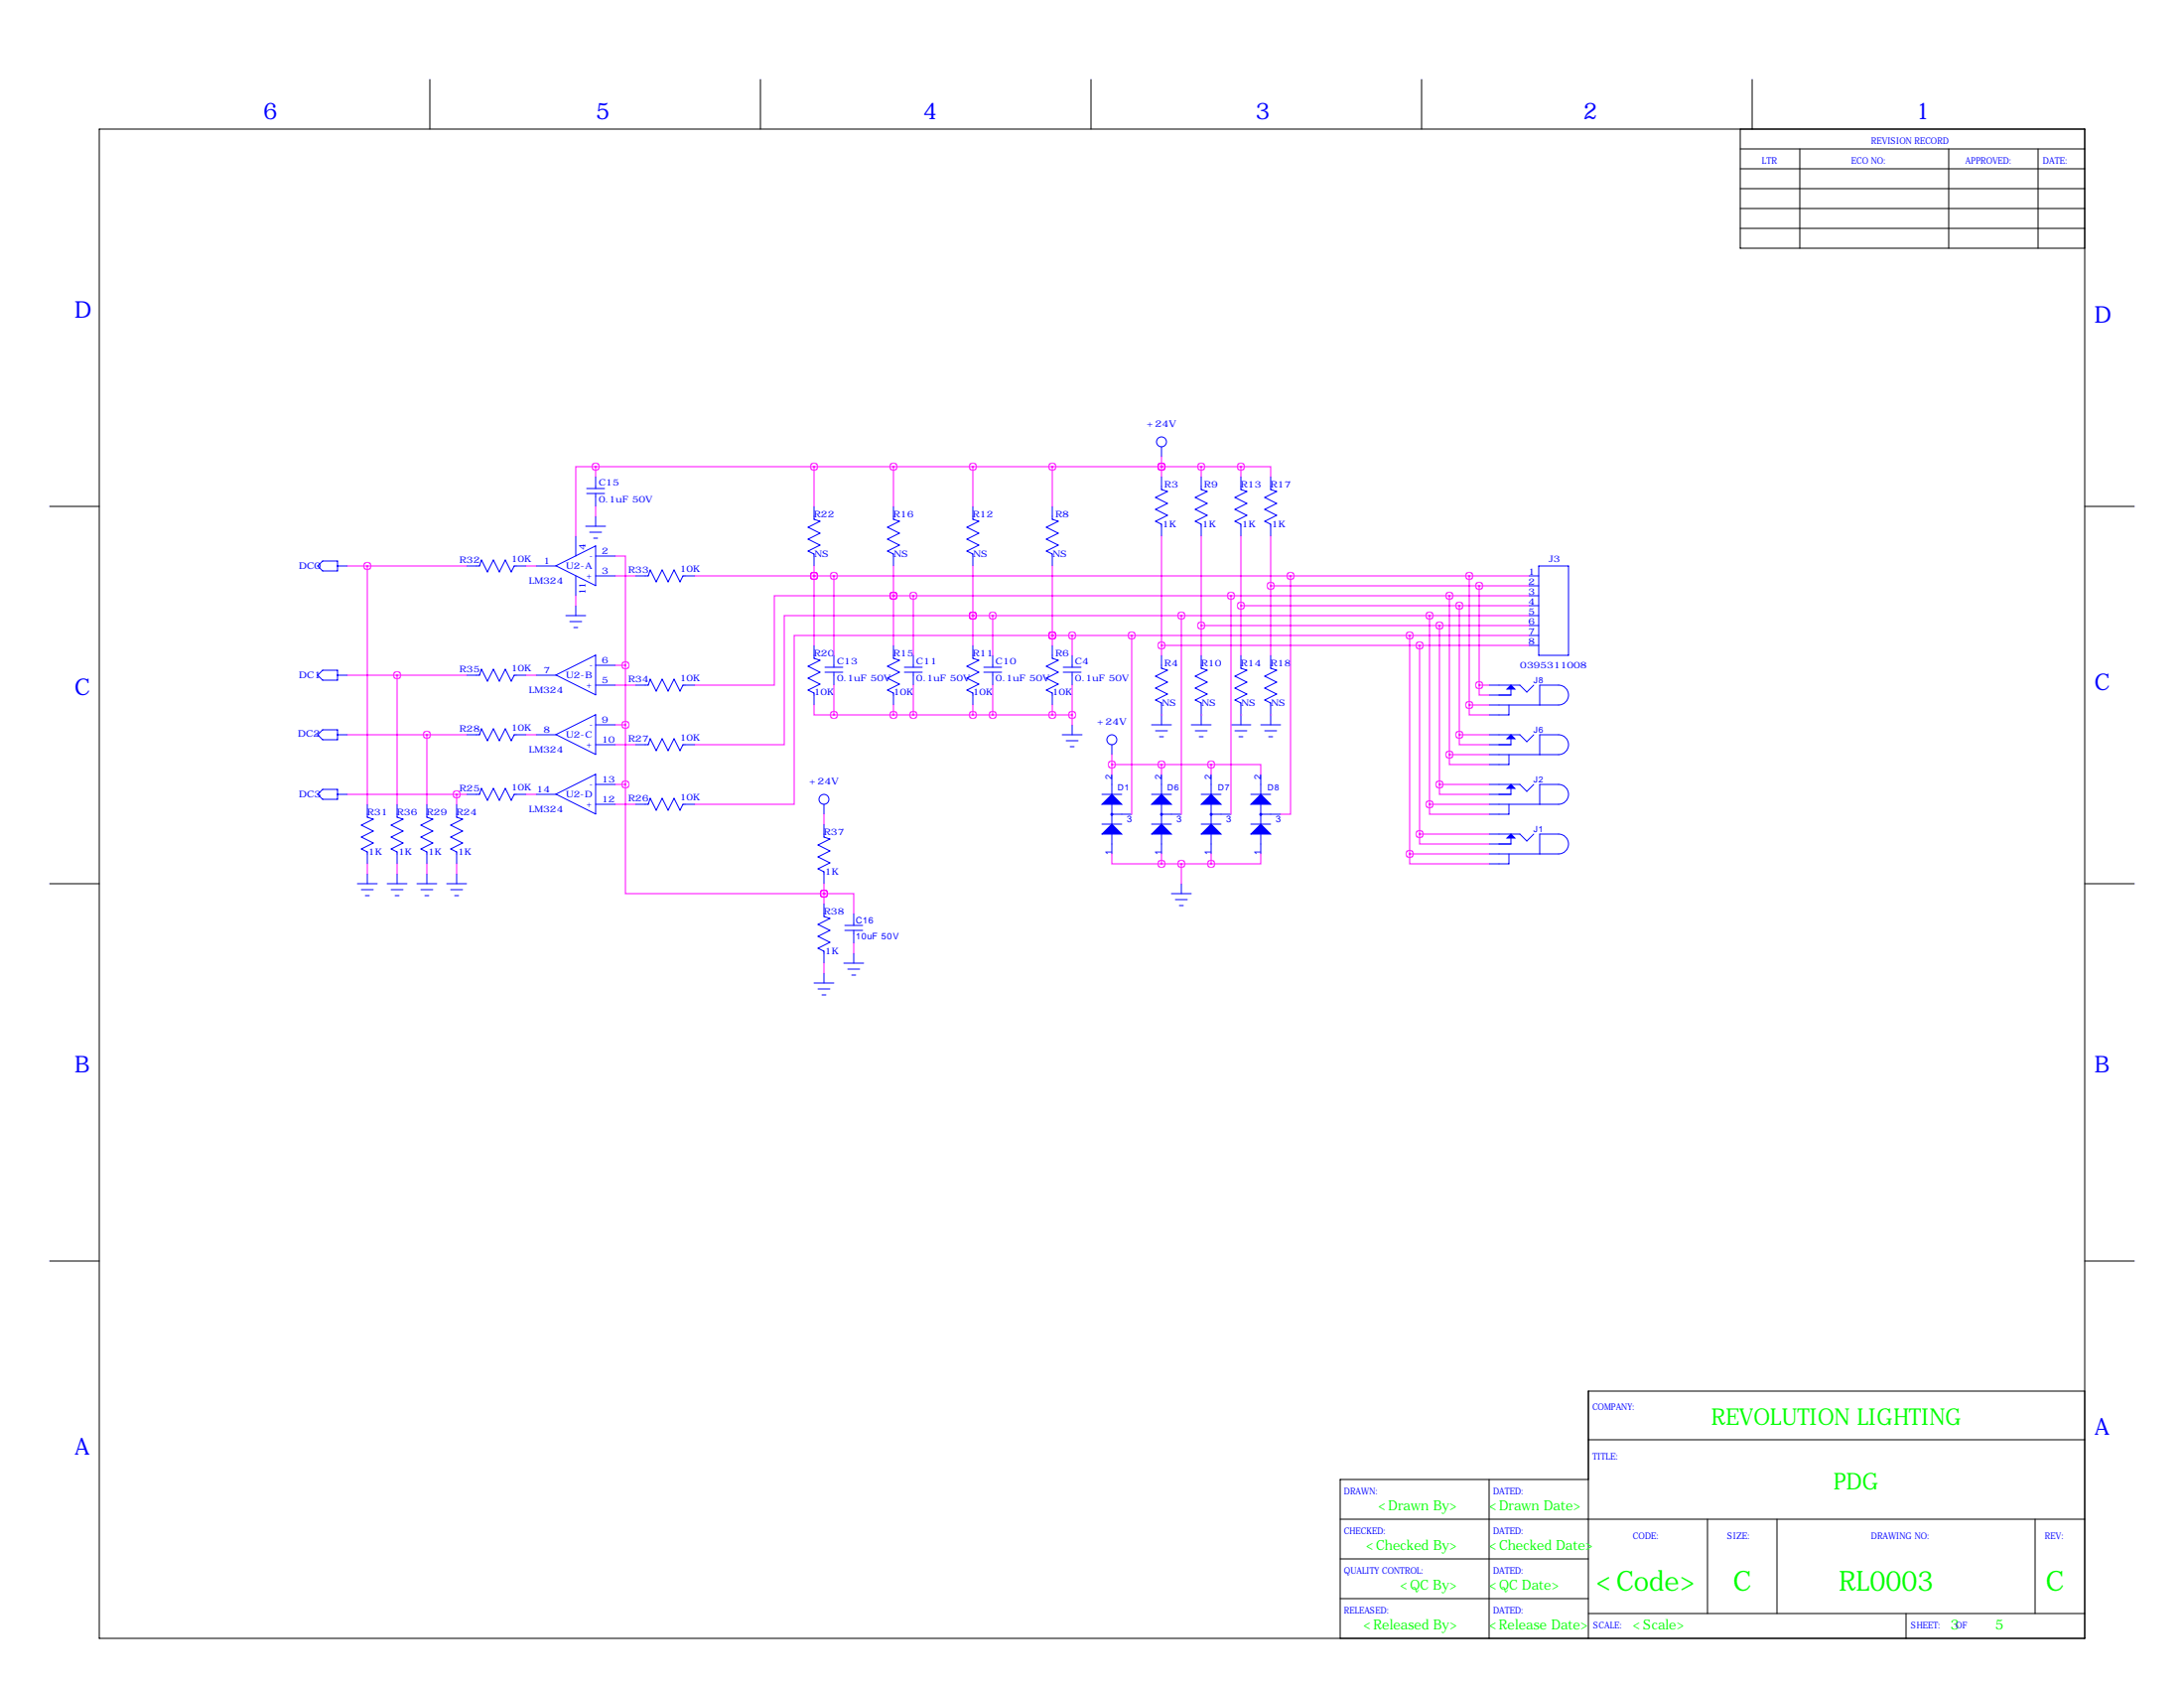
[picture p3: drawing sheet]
<svg xmlns="http://www.w3.org/2000/svg" width="559mm" height="432mm" viewBox="0 0 559 432" stroke-linecap="round" stroke-linejoin="round" font-family="sans-serif">
<g fill="none" stroke="#000" stroke-width=".25">
<path d="M25.4 33h508v386.1h-508zM110 20.3v12.7M194.6 20.3v12.7M279.1 20.3v12.7M363.7 20.3v12.7M445.3 38.1h88.1M445.3 33v30.5h88.1M448.3 20.3v12.7M460.5 38.1v25.4M498.6 38.1v25.4M521.5 38.1v25.4M445.3 48.3h88.1"/>
<path d="M445.3 43.2h88.1M445.3 53.3h88.1M445.3 58.4h88.1M12.7 129.5h12.7M533.4 129.5h12.7M12.7 226.1h12.7M533.4 226.1h12.7M12.7 322.6h12.7M533.4 322.6h12.7M533.4 355.9h-127v63.2M381 378.5v40.6M406.4 368.3h127"/>
<path d="M406.4 378.5h-63.5v40.6M342.9 388.6h190.5M342.9 398.8h63.5M436.9 388.6v24.1M454.7 388.6v24.1M520.7 388.6v24.1M342.9 408.9h63.5M406.4 412.7h127M487.7 412.7v6.4"/>
</g>
<g fill="none" stroke="#00f" stroke-width=".25">
<path d="M297.2 114.3v2.5M147.3 137.2v5M149.9 134.6h5M150.1 126.2h4.6M150.1 125h4.6M150.9 136.1h3M151.9 137.7h1M152.4 121.9v3.1M152.4 126.2v3.3M152.4 132.1v2.5M208.3 129.5v3.3l1.5 .5-3 1.6 3 1.5-3 1.5 3 1.5-3 1.6 1.5 .7v3.1M228.6 129.5v3.3l1.5 .5-3 1.6 3 1.5-3 1.5 3 1.5-3 1.6 1.5 .7v3.1"/>
<path d="M248.9 129.5v3.3l1.5 .5-3 1.6 3 1.5-3 1.5 3 1.5-3 1.6 1.5 .7v3.1M269.2 129.5v3.3l1.6 .5-3.1 1.6 3.1 1.5-3.1 1.5 3.1 1.5-3.1 1.6 1.5 .7v3.1M297.2 121.9v3.3l1.5 .5-3 1.6 3 1.5-3 1.5 3 1.5-3 1.5 1.5 .8v3.1M307.3 121.9v3.3l1.6 .5-3.1 1.6 3.1 1.5-3.1 1.5 3.1 1.5-3.1 1.5 1.5 .8v3.1M317.5 121.9v3.3l1.5 .5-3 1.6 3 1.5-3 1.5 3 1.5-3 1.5 1.5 .8v3.1M325.1 121.9v3.3l1.5 .5-3 1.6 3 1.5-3 1.5 3 1.5-3 1.5 1.5 .8v3.1M82.5 143.5h3.9v2.5h-3.9l-1.2-1.2zM86.4 144.8h2.5M119.4 144.8h3.3l.5-1.5 1.5 3 1.5-3 1.6 3 1.5-3 1.5 3 .8-1.5h3M137.2 144.8h5M142.2 144.7l10.2-5.1v10.2zM144.8 157.5h5.1"/>
<path d="M145.8 159h3M147.3 147.3v5.1M147.3 154.9v2.6M152.4 142.2h5.1M152.4 147.3h5.1M162.6 147.3h3.3l.5-1.5 1.5 3 1.5-3 1.5 3 1.6-3 1.5 3 .8-1.5h3M391.2 147.3h2.5M391.2 149.9h2.5M391.2 152.4h2.5M391.2 154.9h2.5M391.2 157.5h2.5M393.7 144.8h7.6v22.8h-7.6z"/>
<path d="M81.3 172.7l1.2-1.3h3.9v2.6h-3.9zM86.4 172.7h2.5M119.4 172.7h3.3l.5-1.5 1.5 3 1.5-3 1.6 3 1.5-3 1.5 3 .8-1.5h3M137.2 172.7h5M142.2 172.7l10.2-5.1v10.1zM146.8 160.5h1M152.4 170.2h5.1M152.4 175.3h5.1M162.6 175.3h3.3l.5-1.6 1.5 3.1 1.5-3.1 1.5 3.1 1.6-3.1 1.5 3.1 .8-1.5h3M208.3 165.1v3.3l1.5 .5-3 1.5 3 1.6-3 1.5 3 1.5-3 1.5 1.5 .8v3M211.1 172h4.5M211.1 170.7h4.5"/>
<path d="M213.4 167.6v3.1M213.4 172v3.3M228.6 165.1v3.3l1.5 .5-3 1.5 3 1.6-3 1.5 3 1.5-3 1.5 1.5 .8v3M231.4 172h4.6M231.4 170.7h4.6M233.7 167.6v3.1M233.7 172v3.3M248.9 165.1v3.3l1.5 .5-3 1.5 3 1.6-3 1.5 3 1.5-3 1.5 1.5 .8v3M251.7 172h4.6M251.7 170.7h4.6M254 167.6v3.1M254 172v3.3"/>
<path d="M269.2 165.1v3.3l1.6 .5-3.1 1.5 3.1 1.6-3.1 1.5 3.1 1.5-3.1 1.5 1.5 .8v3M272 172h4.6M272 170.7h4.6M274.3 167.6v3.1M274.3 172v3.3M297.2 167.6v3.3l1.5 .5-3 1.6 3 1.5-3 1.5 3 1.5-3 1.6 1.5 .7v5.6M307.3 167.6v3.3l1.6 .5-3.1 1.6 3.1 1.5-3.1 1.5 3.1 1.5-3.1 1.6 1.5 .7v5.6M317.5 167.6v3.3l1.5 .5-3 1.6 3 1.5-3 1.5 3 1.5-3 1.6 1.5 .7v5.6M325.1 167.6v3.3l1.5 .5-3 1.6 3 1.5-3 1.5 3 1.5-3 1.6 1.5 .7v5.6M381 175.3h7.9l1.8 1.7 1.7-1.7M386.6 176.3v1.5h-5.6M391.2 160h2.5"/>
<path d="M391.2 162.6h2.5M391.2 165.1h2.5M81.3 188l1.2-1.3h3.9v2.5h-3.9zM86.4 188h2.5M119.4 188h3.3l.5-1.6 1.5 3.1 1.5-3.1 1.6 3.1 1.5-3.1 1.5 3.1 .8-1.5h3M137.2 188h5M142.2 187.9l10.2-5.1v10.2zM152.4 185.4h5.1M152.4 190.5h5.1M162.6 190.5h3.3l.5-1.5 1.5 3 1.5-3 1.5 3 1.6-3 1.5 3 .8-1.5h3M271.8 188h5.1M272.8 189.5h3"/>
<path d="M273.8 191h1M274.3 185.4v2.6M284.5 190.5v2.5M284.5 198.1v5.1M294.6 185.4h5.1M295.7 186.9h3M296.7 188.5h1M297.2 198.1v5.1M304.8 185.4h5.1M305.8 186.9h3.1M306.8 188.5h1M309.9 198.1v5.1"/>
<path d="M315 185.4h5M316 186.9h3M317 188.5h1M322.6 185.4h5.1M322.6 198.1v5.1M323.6 186.9h3M324.6 188.5h1M381 180.3h17.8a2.54 2.54 0 0 0 2.5-2.5 2.54 2.54 0 0 0-2.5-2.5h-4.8v5M381 193h17.8a2.54 2.54 0 0 0 2.5-2.5 2.54 2.54 0 0 0-2.5-2.5h-4.8v5M381 188h7.9l1.8 1.7 1.7-1.7M386.1 180.3v2.6h-5.1M386.1 193v2.6h-5.1"/>
<path d="M386.6 189v1.5h-5.6M81.3 203.2l1.2-1.3h3.9v2.6h-3.9zM86.4 203.2h2.5M94 205.7v3.3l1.5 .5-3 1.6 3 1.5-3 1.5 3 1.5-3 1.6 1.5 .7v3.1M101.6 205.7v3.3l1.5 .5-3 1.6 3 1.5-3 1.5 3 1.5-3 1.6 1.5 .7v3.1M109.2 205.7v3.3l1.5 .5-3 1.6 3 1.5-3 1.5 3 1.5-3 1.6 1.5 .7v3.1M116.8 205.7v3.3l1.6 .5-3.1 1.6 3.1 1.5-3.1 1.5 3.1 1.5-3.1 1.6 1.5 .7v3.1M119.4 203.2h3.3l.5-1.5 1.5 3 1.5-3 1.6 3 1.5-3 1.5 3 .8-1.5h3M137.2 203.2h5M142.2 203.1l10.2-5v10.1zM152.4 200.7h5.1M152.4 205.7h5.1"/>
<path d="M162.6 205.7h3.3l.5-1.5 1.5 3.1 1.5-3.1 1.5 3.1 1.6-3.1 1.5 3.1 .8-1.6h3M210.8 205.7v2.6M210.8 210.8v3.3l1.5 .5-3 1.6 3 1.5-3 1.5 3 1.5-3 1.5 1.5 .8v3.1M281.9 203.2h5.1M281.9 210.8h5.1M284.5 205.7v5.1M284.5 213.4v5M284.5 208.3h5.1M294.6 203.2h5.1M294.6 210.8h5.1M297.2 208.3h5.1M297.2 205.7v5.1"/>
<path d="M297.2 213.4v5M307.3 203.2h5.1M307.3 210.8h5.1M309.9 208.3h5.1M309.9 205.7v5.1M309.9 213.4v5M320 203.2h5.1M320 210.8h5.1M322.6 208.3h5.1M322.6 205.7v5.1M322.6 213.4v5M381 205.7h17.8a2.54 2.54 0 0 0 2.5-2.5 2.54 2.54 0 0 0-2.5-2.5h-4.8v5"/>
<path d="M381 218.4h17.8a2.54 2.54 0 0 0 2.5-2.5 2.54 2.54 0 0 0-2.5-2.5h-4.8v5M381 200.7h7.9l1.8 1.7 1.7-1.7M381 213.4h7.9l1.8 1.7 1.7-1.7M386.1 205.7v2.6h-5.1M386.1 218.4v2.6h-5.1M386.6 201.7v1.5h-5.6M386.6 214.4v1.5h-5.6M91.4 226.1h5.1M92.5 227.6h3M93.5 229.1h1M94 223.5v2.6M99.1 226.1h5"/>
<path d="M100.1 227.6h3M101.1 229.1h1M101.6 223.5v2.6M106.7 226.1h5.1M107.7 227.6h3M108.7 229.1h1M109.2 223.5v2.6M114.3 226.1h5.1M115.3 227.6h3.1M116.3 229.1h1M116.8 223.5v2.6M210.8 231.1v3.3l1.5 .5-3 1.6 3 1.5-3 1.5 3 1.5-3 1.6 1.5 .7v3.1"/>
<path d="M216.2 238h4.5M216.2 236.7h4.5M218.4 233.7v3M218.4 238v3.3M299.7 228.6h5.1M300.7 230.1h3.1M301.8 231.6h1M302.3 226.1v2.5M208.3 251.5h5.1M209.3 253h3M210.3 254.5h1M210.8 248.9v2.6"/>
<path d="M215.9 246.4h5.1M216.9 247.9h3.1M217.9 249.4h1M218.4 243.8v2.6"/>
<circle cx="297.2" cy="113" r="1.27"/>
<circle cx="284.5" cy="189.2" r="1.27"/>
<circle cx="210.8" cy="204.5" r="1.27"/>
<circle cx="284.5" cy="208.3" r=".25"/>
<circle cx="297.2" cy="208.3" r=".25"/>
<circle cx="309.9" cy="208.3" r=".25"/>
<circle cx="322.6" cy="208.3" r=".25"/>
</g>
<g fill="#00f" stroke="#00f" stroke-width=".25">
<path d="M284.5 210.8l2.5 2.6h-5.1z"/>
<path d="M281.9 205.7l2.6-2.5 2.5 2.5z"/>
<path d="M297.2 210.8l2.5 2.6h-5.1z"/>
<path d="M297.2 203.2l2.5 2.5h-5.1z"/>
<path d="M309.9 210.8l2.5 2.6h-5.1z"/>
<path d="M307.3 205.7l2.6-2.5 2.5 2.5z"/>
<path d="M322.6 210.8l2.5 2.6h-5.1z"/>
<path d="M320 205.7l2.6-2.5 2.5 2.5z"/>
<path d="M386.6 175.3l1 1h-2z"/>
<path d="M386.6 188l1 1h-2z"/>
<path d="M386.6 200.7l1 1h-2z"/>
<path d="M386.6 213.4l1 1h-2z"/>
</g>
<g fill="none" stroke="#f0f" stroke-width=".25">
<path d="M152.4 119.4h-5.1v17.8M152.4 119.4h165.1M152.4 119.4v2.5M208.3 119.4v10.1M228.6 119.4v10.1M248.9 119.4v10.1M269.2 119.4v10.1M297.2 119.4h.1M297.2 116.8v5.1M307.3 119.4v2.5M317.5 119.4h7.6v2.5M317.5 119.4v2.5"/>
<path d="M152.4 129.5v2.6M297.2 137.2v30.4M307.3 137.2v30.4M317.5 137.2v30.4M325.1 137.2v30.4M88.9 144.8h30.5M94 144.8v60.9M134.6 144.8h2.6M147.3 152.4v2.5M157.5 142.2h2.5v28M157.5 147.3h5.1M177.8 147.3h213.4"/>
<path d="M208.3 147.3h.1M208.3 144.8v20.3M213.4 147.3v20.3M228.6 152.4h-30.5v22.9h-20.3M228.6 152.4h.1M228.6 152.4h162.6M228.6 144.8v20.3M233.7 152.4v15.2M248.9 157.5h-48.2v33h-22.9M248.9 157.5h.1M248.9 157.5h142.3M248.9 144.8v20.3"/>
<path d="M254 157.5v10.1M269.2 144.8v20.3M302.3 157.5v50.8M315 152.4v55.9M317.5 154.9h73.7M325.1 149.9h66.1M330.2 147.3v61h-2.5M365.8 157.5v48.2M370.8 152.4v40.6M373.4 154.9v33.1M375.9 147.3v33M378.5 149.9v25.4"/>
<path d="M88.9 172.7h30.5M101.6 172.7v33M134.6 172.7h2.6M157.5 170.2h2.5M157.5 175.3h5.1M160 170.2v30.5M213.4 175.3v7.6M233.7 175.3v7.6M254 175.3v7.6M269.2 162.6h-66v43.1h-25.4M269.2 162.6h.1M269.2 162.6h122"/>
<path d="M274.3 162.6v5M274.3 175.3v10.1M289.6 162.6v45.7M297.2 165.1h94M307.3 160h83.9M360.7 162.6v55.8M363.2 165.1v48.3M368.3 160v40.7M378.5 175.3v2.5h2.5M378.5 175.3h2.5M88.9 188h30.5M109.2 188v17.7"/>
<path d="M134.6 188h2.6M157.5 185.4h2.5M157.5 190.5h5.1M208.3 180.3v2.6h5.1M213.4 182.9h60.9M228.6 180.3v2.6M248.9 180.3v2.6M269.2 180.3v2.6M284.5 195.6h25.4M284.5 193v5.1M297.2 182.9h.1M297.2 195.6v2.5"/>
<path d="M307.3 182.9h.1M309.9 195.6h12.7v2.5M309.9 195.6v2.5M317.5 182.9h.1M325.1 182.9h.1M370.8 193v2.6h10.2M370.8 193h10.2M373.4 188v2.5h7.6M373.4 188h7.6M375.9 180.3v2.6h5.1M375.9 180.3h5.1M88.9 203.2h30.5"/>
<path d="M116.8 203.2v2.5M134.6 203.2h2.6M157.5 200.7h2.5M157.5 205.7h5.1M160 200.7v27.9h50.8M210.8 208.3v2.5M284.5 218.4v2.6h12.7M297.2 218.4v2.6M309.9 218.4v2.6M322.6 218.4v2.6h-12.7M360.7 218.4v2.6h20.3M360.7 218.4h20.3"/>
<path d="M363.2 213.4v2.5h17.8M363.2 213.4h17.8M365.8 205.7v2.6h15.2M365.8 205.7h15.2M368.3 200.7v2.5h12.7M368.3 200.7h12.7M94 221v2.5M101.6 221v2.5M109.2 221v2.5M116.8 221v2.5M210.8 228.6h.1M210.8 228.6h7.6v5.1"/>
<path d="M210.8 226.1v5M297.2 221h12.7M302.3 221v5.1M210.8 246.4v2.5M218.4 241.3v2.5"/>
</g>
<path d="M297.1 221a.07 .07 0 0 0 .1 0 .07 .07 0 0 0-.1 0zM309.8 221a.07 .07 0 0 0 .1 0 .07 .07 0 0 0-.1 0zM302.2 221a.07 .07 0 0 0 .1 0 .07 .07 0 0 0-.1 0zM297.1 195.6a.07 .07 0 0 0 .1 0 .07 .07 0 0 0-.1 0zM309.8 195.6a.07 .07 0 0 0 .1 0 .07 .07 0 0 0-.1 0zM284.4 195.6a.07 .07 0 0 0 .1 0 .07 .07 0 0 0-.1 0zM330.1 147.3a.1 .1 0 0 0 .2 0 .1 .1 0 0 0-.2 0zM314.9 152.4a.07 .07 0 0 0 .1 0 .07 .07 0 0 0-.1 0zM302.2 157.5a.07 .07 0 0 0 .1 0 .07 .07 0 0 0-.1 0zM289.5 162.6a.07 .07 0 0 0 .1 0 .07 .07 0 0 0-.1 0zM274.3 162.6a.07 .07 0 0 0 .1 0 .07 .07 0 0 0-.1 0zM253.9 157.5a.1 .1 0 0 0 .2 0 .1 .1 0 0 0-.2 0zM233.6 152.4a.07 .07 0 0 0 .1 0 .07 .07 0 0 0-.1 0zM213.3 147.3a.07 .07 0 0 0 .1 0 .07 .07 0 0 0-.1 0zM213.3 182.9a.07 .07 0 0 0 .1 0 .07 .07 0 0 0-.1 0zM228.5 182.9a.1 .1 0 0 0 .2 0 .1 .1 0 0 0-.2 0zM233.6 182.9a.07 .07 0 0 0 .1 0 .07 .07 0 0 0-.1 0zM248.9 182.9a.07 .07 0 0 0 .1 0 .07 .07 0 0 0-.1 0zM253.9 182.9a.1 .1 0 0 0 .2 0 .1 .1 0 0 0-.2 0zM269.2 182.9a.07 .07 0 0 0 .1 0 .07 .07 0 0 0-.1 0zM274.3 182.9a.07 .07 0 0 0 .1 0 .07 .07 0 0 0-.1 0zM317.4 119.4a.1 .1 0 0 0 .2 0 .1 .1 0 0 0-.2 0zM307.3 119.4a.07 .07 0 0 0 .1 0 .07 .07 0 0 0-.1 0zM297.1 119.4a.07 .07 0 0 0 .1 0 .07 .07 0 0 0-.1 0zM297.1 119.4a.07 .07 0 0 0 .1 0 .07 .07 0 0 0-.1 0zM152.3 119.4a.1 .1 0 0 0 .2 0 .1 .1 0 0 0-.2 0zM210.8 228.6a.07 .07 0 0 0 .1 0 .07 .07 0 0 0-.1 0zM160 170.2a.07 .07 0 0 0 .1 0 .07 .07 0 0 0-.1 0zM160 185.4a.07 .07 0 0 0 .1 0 .07 .07 0 0 0-.1 0zM160 200.7a.07 .07 0 0 0 .1 0 .07 .07 0 0 0-.1 0zM210.8 228.6a.07 .07 0 0 0 .1 0 .07 .07 0 0 0-.1 0zM93.9 144.8a.07 .07 0 0 0 .1 0 .07 .07 0 0 0-.1 0zM101.5 172.7a.1 .1 0 0 0 .2 0 .1 .1 0 0 0-.2 0zM109.2 188a.07 .07 0 0 0 .1 0 .07 .07 0 0 0-.1 0zM116.8 203.2a.07 .07 0 0 0 .1 0 .07 .07 0 0 0-.1 0zM269.2 162.6a.07 .07 0 0 0 .1 0 .07 .07 0 0 0-.1 0zM248.9 157.5a.07 .07 0 0 0 .1 0 .07 .07 0 0 0-.1 0zM228.5 152.4a.1 .1 0 0 0 .2 0 .1 .1 0 0 0-.2 0zM208.2 147.3a.07 .07 0 0 0 .1 0 .07 .07 0 0 0-.1 0zM208.2 147.3a.07 .07 0 0 0 .1 0 .07 .07 0 0 0-.1 0zM228.5 152.4a.1 .1 0 0 0 .2 0 .1 .1 0 0 0-.2 0zM248.9 157.5a.07 .07 0 0 0 .1 0 .07 .07 0 0 0-.1 0zM269.2 162.6a.07 .07 0 0 0 .1 0 .07 .07 0 0 0-.1 0zM208.2 119.4a.07 .07 0 0 0 .1 0 .07 .07 0 0 0-.1 0zM228.5 119.4a.1 .1 0 0 0 .2 0 .1 .1 0 0 0-.2 0zM248.9 119.4a.07 .07 0 0 0 .1 0 .07 .07 0 0 0-.1 0zM269.2 119.4a.07 .07 0 0 0 .1 0 .07 .07 0 0 0-.1 0zM297.1 165.1a.07 .07 0 0 0 .1 0 .07 .07 0 0 0-.1 0zM307.3 160a.07 .07 0 0 0 .1 0 .07 .07 0 0 0-.1 0zM317.4 154.9a.1 .1 0 0 0 .2 0 .1 .1 0 0 0-.2 0zM325.1 149.9a.07 .07 0 0 0 .1 0 .07 .07 0 0 0-.1 0zM378.4 149.9a.07 .07 0 0 0 .1 0 .07 .07 0 0 0-.1 0zM378.4 175.3a.07 .07 0 0 0 .1 0 .07 .07 0 0 0-.1 0zM375.9 147.3a.07 .07 0 0 0 .1 0 .07 .07 0 0 0-.1 0zM375.9 180.3a.07 .07 0 0 0 .1 0 .07 .07 0 0 0-.1 0zM373.3 154.9a.07 .07 0 0 0 .1 0 .07 .07 0 0 0-.1 0zM373.3 188a.07 .07 0 0 0 .1 0 .07 .07 0 0 0-.1 0zM370.8 152.4a.07 .07 0 0 0 .1 0 .07 .07 0 0 0-.1 0zM370.8 193a.07 .07 0 0 0 .1 0 .07 .07 0 0 0-.1 0zM368.2 160a.1 .1 0 0 0 .2 0 .1 .1 0 0 0-.2 0zM368.2 200.7a.1 .1 0 0 0 .2 0 .1 .1 0 0 0-.2 0zM365.7 157.5a.07 .07 0 0 0 .1 0 .07 .07 0 0 0-.1 0zM365.7 205.7a.07 .07 0 0 0 .1 0 .07 .07 0 0 0-.1 0zM363.2 165.1a.07 .07 0 0 0 .1 0 .07 .07 0 0 0-.1 0zM363.2 213.4a.07 .07 0 0 0 .1 0 .07 .07 0 0 0-.1 0zM360.6 162.6a.07 .07 0 0 0 .1 0 .07 .07 0 0 0-.1 0zM360.6 218.4a.07 .07 0 0 0 .1 0 .07 .07 0 0 0-.1 0z" fill="#f0f" stroke="#f0f" stroke-width="1.9"/>
<g font-size="7.1" fill="#0f0">
<text x="408.4" y="407">&lt;Code&gt;</text>
<text x="443.4" y="407">C</text>
<text x="470.5" y="407">RL0003</text>
<text x="523.4" y="407">C</text>
</g>
<g font-size="5.9" fill="#00f">
<text x="67.3" y="30.5">6</text>
<text x="152.4" y="30.5">5</text>
<text x="236.2" y="30.5">4</text>
<text x="321.3" y="30.5">3</text>
<text x="405.1" y="30.5">2</text>
<text x="490.2" y="30.5">1</text>
<text x="19" y="81.3">D</text>
<text x="535.9" y="82.6">D</text>
<text x="19" y="177.8">C</text>
<text x="535.9" y="176.5">C</text>
<text x="19" y="274.3">B</text>
<text x="535.9" y="274.3">B</text>
<text x="535.9" y="367">A</text>
<text x="19" y="372.1">A</text>
</g>
<g font-size="5.9" fill="#0f0">
<text x="437.8" y="364.5">REVOLUTION LIGHTING</text>
<text x="469.2" y="381.1">PDG</text>
</g>
<g font-size="3.6" fill="#0f0">
<text x="352.7" y="386.4">&lt;Drawn By&gt;</text>
<text x="381" y="386.4">&lt;Drawn Date&gt;</text>
<text x="349.6" y="396.5">&lt;Checked By&gt;</text>
<text x="381" y="396.5">&lt;Checked Date&gt;</text>
<text x="358.2" y="406.7">&lt;QC By&gt;</text>
<text x="381" y="406.7">&lt;QC Date&gt;</text>
<text x="348.9" y="416.8">&lt;Released By&gt;</text>
<text x="381" y="416.8">&lt;Release Date&gt;</text>
<text x="417.8" y="416.8">&lt;Scale&gt;</text>
<text x="499.1" y="416.8">3</text>
<text x="510.5" y="416.8">5</text>
</g>
<g font-size="2.4" fill="#00f">
<text x="450.8" y="41.9">LTR</text>
<text x="473.7" y="41.9">ECO NO:</text>
<text x="478.8" y="36.8">REVISION RECORD</text>
<text x="502.9" y="41.9">APPROVED:</text>
<text x="522.7" y="41.9">DATE:</text>
<text x="293.4" y="109.2">+24V</text>
<text x="76.5" y="145.5">DC0</text>
<text x="76.5" y="173.5">DC1</text>
<text x="280.7" y="185.4">+24V</text>
<text x="76.2" y="188.5">DC2</text>
<text x="76.5" y="204">DC3</text>
<text x="207" y="200.7">+24V</text>
<text x="284.5" y="199.4" transform="rotate(-90 284.5 199.4)">2</text>
<text x="297.2" y="199.4" transform="rotate(-90 297.2 199.4)">2</text>
<text x="309.9" y="199.4" transform="rotate(-90 309.9 199.4)">2</text>
<text x="322.6" y="199.4" transform="rotate(-90 322.6 199.4)">2</text>
<text x="288.3" y="210.3">3</text>
<text x="301" y="210.3">3</text>
<text x="313.7" y="210.3">3</text>
<text x="326.4" y="210.3">3</text>
<text x="284.5" y="218.6" transform="rotate(-90 284.5 218.6)">1</text>
<text x="297.2" y="218.6" transform="rotate(-90 297.2 218.6)">1</text>
<text x="309.9" y="218.6" transform="rotate(-90 309.9 218.6)">1</text>
<text x="322.6" y="218.6" transform="rotate(-90 322.6 218.6)">1</text>
<text x="407.4" y="360.7">COMPANY:</text>
<text x="407.4" y="373.4">TITLE:</text>
<text x="343.9" y="382.3">DRAWN:</text>
<text x="382" y="382.3">DATED:</text>
<text x="343.9" y="392.4">CHECKED:</text>
<text x="382" y="392.4">DATED:</text>
<text x="417.8" y="393.7">CODE:</text>
<text x="442" y="393.7">SIZE:</text>
<text x="478.8" y="393.7">DRAWING NO:</text>
<text x="523.2" y="393.7">REV:</text>
<text x="343.9" y="402.6">QUALITY CONTROL:</text>
<text x="382" y="402.6">DATED:</text>
<text x="343.9" y="412.7">RELEASED:</text>
<text x="382" y="412.7">DATED:</text>
<text x="407.7" y="416.6">SCALE:</text>
<text x="488.9" y="416.6">SHEET:</text>
<text x="500.4" y="416.6">OF</text>
</g>
<g font-size="2.3" fill="#00f">
<text x="153.2" y="124.2">C15</text>
<text x="297.9" y="124.7">R3</text>
<text x="308.1" y="124.7">R9</text>
<text x="317.4" y="124.7">R13</text>
<text x="325" y="124.7">R17</text>
<text x="153.2" y="128.5">0.1uF 50V</text>
<text x="208.2" y="132.3">R22</text>
<text x="228.5" y="132.3">R16</text>
<text x="248.8" y="132.3">R12</text>
<text x="270" y="132.3">R8</text>
<text x="297.4" y="134.9">1K</text>
<text x="307.6" y="134.9">1K</text>
<text x="317.8" y="134.9">1K</text>
<text x="325.4" y="134.9">1K</text>
<text x="130.7" y="143.8">10K</text>
<text x="149.8" y="140.7" transform="rotate(-90 149.8 140.7)">4</text>
<text x="150.9" y="143">-</text>
<text x="153.9" y="141.7">2</text>
<text x="208.4" y="142.5">NS</text>
<text x="228.7" y="142.5">NS</text>
<text x="249" y="142.5">NS</text>
<text x="269.4" y="142.5">NS</text>
<text x="396.3" y="143.8">J3</text>
<text x="117.5" y="144">R32</text>
<text x="135.3" y="149.3">LM324</text>
<text x="139" y="144.3">1</text>
<text x="144.8" y="145.6">U2-A</text>
<text x="150.1" y="148.1">+</text>
<text x="153.9" y="146.8">3</text>
<text x="160.7" y="146.5">R33</text>
<text x="173.9" y="146.3">10K</text>
<text x="391" y="147.1">1</text>
<text x="391" y="149.6">2</text>
<text x="149.8" y="152.2" transform="rotate(-90 149.8 152.2)">11</text>
<text x="391" y="152.1">3</text>
<text x="391" y="154.7">4</text>
<text x="391" y="157.2">5</text>
<text x="391" y="159.8">6</text>
<text x="208.2" y="167.9">R20</text>
<text x="228.5" y="167.9">R15</text>
<text x="248.8" y="167.9">R11</text>
<text x="270" y="167.9">R6</text>
<text x="391" y="162.3">7</text>
<text x="391" y="164.8">8</text>
<text x="117.5" y="171.9">R35</text>
<text x="130.7" y="171.7">10K</text>
<text x="139" y="172.2">7</text>
<text x="144.8" y="173.5">U2-B</text>
<text x="150.9" y="170.9">-</text>
<text x="153.9" y="169.7">6</text>
<text x="214.1" y="169.9">C13</text>
<text x="234.4" y="169.9">C11</text>
<text x="254.8" y="169.9">C10</text>
<text x="275.1" y="169.9">C4</text>
<text x="297.9" y="170.4">R4</text>
<text x="307.3" y="170.4">R10</text>
<text x="317.4" y="170.4">R14</text>
<text x="325" y="170.4">R18</text>
<text x="389" y="170.9">0395311008</text>
<text x="135.3" y="177.3">LM324</text>
<text x="150.1" y="176.1">+</text>
<text x="153.9" y="174.8">5</text>
<text x="160.7" y="174.5">R34</text>
<text x="173.9" y="174.2">10K</text>
<text x="208.2" y="177.8">10K</text>
<text x="214.1" y="174.2">0.1uF 50V</text>
<text x="228.5" y="177.8">10K</text>
<text x="234.4" y="174.2">0.1uF 50V</text>
<text x="248.8" y="177.8">10K</text>
<text x="254.8" y="174.2">0.1uF 50V</text>
<text x="269.2" y="177.8">10K</text>
<text x="275.1" y="174.2">0.1uF 50V</text>
<text x="153.9" y="184.9">9</text>
<text x="297.3" y="180.6">NS</text>
<text x="307.5" y="180.6">NS</text>
<text x="317.6" y="180.6">NS</text>
<text x="325.2" y="180.6">NS</text>
<text x="117.5" y="187.2">R28</text>
<text x="130.7" y="186.9">10K</text>
<text x="139" y="187.5">8</text>
<text x="144.8" y="188.8">U2-C</text>
<text x="150.1" y="191.3">+</text>
<text x="150.9" y="186.2">-</text>
<text x="153.9" y="190">10</text>
<text x="160.7" y="189.7">R27</text>
<text x="173.9" y="189.5">10K</text>
<text x="135.3" y="192.5">LM324</text>
<text x="117.5" y="202.4">R25</text>
<text x="130.7" y="202.2">10K 14</text>
<text x="150.9" y="201.4">-</text>
<text x="153.9" y="200.2">13</text>
<text x="93.9" y="208.5">R31</text>
<text x="101.5" y="208.5">R36</text>
<text x="109.1" y="208.5">R29</text>
<text x="116.8" y="208.5">R24</text>
<text x="135.3" y="207.8">LM324</text>
<text x="144.8" y="204">U2-D</text>
<text x="150.1" y="206.6">+</text>
<text x="153.9" y="205.2">12</text>
<text x="160.7" y="205">R26</text>
<text x="173.9" y="204.7">10K</text>
<text x="210.7" y="213.6">R37</text>
<text x="94.2" y="218.7">1K</text>
<text x="101.9" y="218.7">1K</text>
<text x="109.5" y="218.7">1K</text>
<text x="117.1" y="218.7">1K</text>
<text x="211.1" y="223.8">1K</text>
<text x="210.7" y="233.9">R38</text>
<text x="218.9" y="236.2">C16</text>
<text x="211.1" y="244.1">1K</text>
<text x="218.9" y="240.3">10uF 50V</text>
</g>
<g font-size="2.2" fill="#00f">
<text x="392.4" y="174.8">J8</text>
<text x="392.4" y="187.5">J6</text>
<text x="286" y="202.2">D1</text>
<text x="298.7" y="202.2">D6</text>
<text x="311.6" y="202.2">D7</text>
<text x="324.3" y="202.2">D8</text>
<text x="392.4" y="200.2">J2</text>
<text x="392.4" y="212.9">J1</text>
</g>
</svg>
